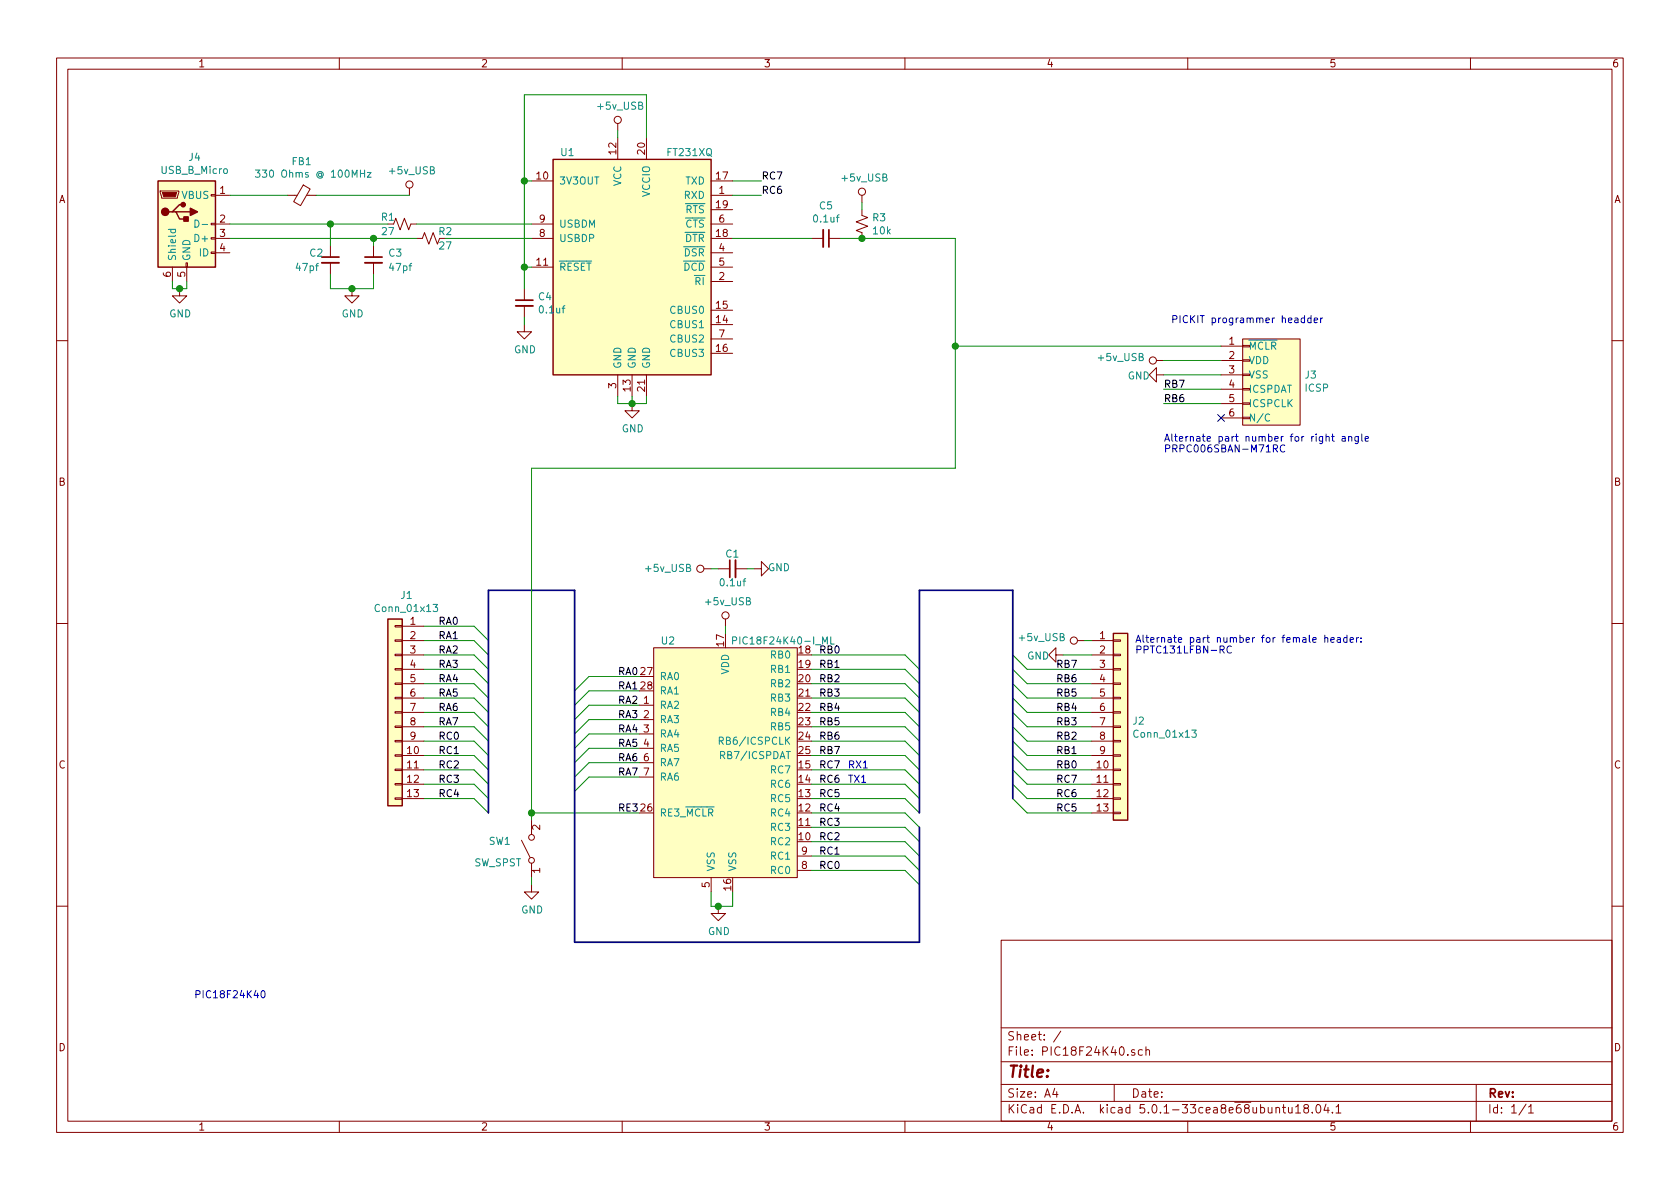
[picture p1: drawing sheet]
<svg xmlns="http://www.w3.org/2000/svg" width="297mm" height="210mm" viewBox="0 0 297 210" stroke-linecap="round" stroke-linejoin="round" font-family="sans-serif">
<g fill="none" stroke="#840000" stroke-width=".18">
<path d="M10 10.3h277v189.9h-277zM12 12.2h273v186.1h-273zM60 10.3v1.9M110 10.3v1.9M160 10.3v1.9M210 10.3v1.9M260 10.3v1.9M28.3 33.8h3.3v.2l-.2 1h-2.8zM37.3 39.5h.8v.2h-.8zM37.3 34.4h.8v.3h-.8zM38.1 34.5h2.5M38.1 39.6h2.5"/>
<path d="M50.8 34.5h1.8M53.6 32.7l1.2 .7-1.7 3-1.2-.7zM54.2 34.5h1.7M69.6 39.6l.4-1 .7 2 .8-2 .8 2 .3-1h1.1M72.4 33.3v1.2M94 32h3.8M94 39.6h3.8M109.2 21.8v1.3M109.2 24.4v3.8M114.3 24.4v3.8M125.7 34.5h3.8M125.7 32h3.8"/>
<path d="M125.7 37.1h3.8M125.7 39.6h3.8M152.4 37.1v1l1 .4-2 .7 2 .8-2 .8 1 .3v1.1M152.4 34.5v1.3M30.5 47.2v2.6M31.7 51v1.3h1.3l-1.3 1.3-1.2-1.3h1.2M32.9 46.5h.2v.7h-.2zM33 47.2v2.6M37.3 44.6h.8v.2h-.8zM37.3 42h.8v.3h-.8zM38.1 42.2h2.5M38.1 44.7h2.5"/>
<path d="M58.4 43.4v2.1M58.4 46.5v2M62.2 51v1.3h1.3l-1.3 1.3-1.2-1.3h1.2M66 43.4v2.1M66 46.5v2M73.7 42.2h1l.4-1.1 .7 2.1 .8-2.1 .7 2.1 .4-1M92.7 57.4v1.3h1.3l-1.3 1.2-1.3-1.2h1.3M92.7 51v2.1M92.7 54.1v2M94 47.2h3.8M94 42.2h3.8M125.7 47.2h3.8"/>
<path d="M125.7 57.4h3.8M125.7 54.9h3.8M125.7 42.2h3.8M125.7 49.8h3.8M125.7 44.7h3.8M125.7 59.9h3.8M143.5 42.2h2M146.6 42.2h2M219.7 59.9h10.2v15.3h-10.2zM10 60.2h2M109.2 66.3v3.8M111.8 71.4v1.2h1.2l-1.2 1.3-1.3-1.3h1.3"/>
<path d="M111.8 66.3v3.8M114.3 66.3v3.8M125.7 62.5h3.8M204.5 66.3v-1.3l-1.3 1.3 1.3 1.3v-1.3h1.2M204.5 63.7h1.2M215.9 61.2h3.8M215.9 63.7h3.8M215.9 66.3h3.8M215.9 68.8h3.8M215.9 71.4h3.8M215.9 73.9h3.8M219.7 73.8h1.3v.2h-1.3z"/>
<path d="M219.7 71.2h1.3v.3h-1.3zM219.7 68.7h1.3v.3h-1.3zM219.7 66.2h1.3v.2h-1.3zM219.7 63.6h1.3v.3h-1.3zM219.7 61.1h1.3v.2h-1.3zM285 60.2h2M10 110.3h2M69.8 118.2h1.3v.3h-1.3zM69.8 115.7h1.3v.2h-1.3zM69.8 113.2h1.3v.2h-1.3zM69.8 110.6h1.3v.3h-1.3zM71.1 110.7h3.8"/>
<path d="M71.1 113.3h3.8M71.1 115.8h3.8M71.1 118.4h3.8M115.6 114.5h25.4v40.7h-25.4zM124.5 100.6h1.2M127 100.6h2M128.3 109.5v1.2M130 100.6h2.1M133.3 100.6h1.3v-1.3l1.3 1.3-1.3 1.2v-1.2M186.7 115.8v-1.3l-1.3 1.3 1.3 1.3v-1.3h1.3M190.5 113.3h1.3M193 113.3h3.8"/>
<path d="M193 115.8h3.8M193 118.4h3.8M196.8 118.2h1.3v.3h-1.3zM196.8 115.7h1.3v.2h-1.3zM196.8 113.2h1.3v.2h-1.3zM285 110.3h2M69.8 138.6h1.3v.2h-1.3zM69.8 136h1.3v.3h-1.3zM69.8 133.5h1.3v.2h-1.3zM69.8 130.9h1.3v.3h-1.3zM69.8 128.4h1.3v.2h-1.3zM69.8 125.9h1.3v.2h-1.3z"/>
<path d="M69.8 123.3h1.3v.3h-1.3zM69.8 120.8h1.3v.2h-1.3zM71.1 133.6h3.8M71.1 136.1h3.8M71.1 138.7h3.8M71.1 120.9h3.8M71.1 123.4h3.8M71.1 126h3.8M71.1 128.5h3.8M71.1 131.1h3.8M113 124.7h2.6M113 127.2h2.6"/>
<path d="M113 129.8h2.6M113 132.3h2.6M113 134.9h2.6M113 137.4h2.6M193 133.6h3.8M193 136.1h3.8M193 138.7h3.8M193 120.9h3.8M193 123.4h3.8M193 126h3.8M193 128.5h3.8M193 131.1h3.8"/>
<path d="M196.8 138.6h1.3v.2h-1.3zM196.8 136h1.3v.3h-1.3zM196.8 133.5h1.3v.2h-1.3zM196.8 130.9h1.3v.3h-1.3zM196.8 128.4h1.3v.2h-1.3zM196.8 125.9h1.3v.2h-1.3zM196.8 123.3h1.3v.3h-1.3zM196.8 120.8h1.3v.2h-1.3zM69.8 141.1h1.3v.2h-1.3zM71.1 141.2h3.8M92.2 148.6l1.5 3M94 156.5v1.2h1.2l-1.2 1.3-1.3-1.3h1.3"/>
<path d="M94 145v2.6M94 152.6v2.6M125.7 155.2v2.5M141 153.9h2.5M141 151.4h2.5M193 141.2h3.8M193 143.8h3.8M196.8 143.6h1.3v.3h-1.3zM196.8 141.1h1.3v.2h-1.3zM10 160.2h2M127 160.3v1.2h1.3l-1.3 1.3-1.3-1.3h1.3M177 166.3h108v32h-108z"/>
<path d="M285 160.2h2M60 198.3v1.9M110 198.3v1.9M160 198.3v1.9M177 194.8h108M177 191.8h108M177 187.8h108M177 181.8h108M186.5 192.5l-.4 1h1M186.8 193v1M187.6 182.3l-1.3 2M197 191.8v3"/>
<path d="M200.6 185.7l-.3-.1-.2 .2v.2l.5 .2v.3h-.5M202 185.7l-.5-.1-.2 .3v.6l.2 .1 .5-.1M202.6 185.7l.2-.1 .4 .1 .1 .9M202.6 185.1v1.5M210 198.3v1.9M226.7 195.8h.6M226.9 195.3v1.3l.4 .2M227.8 195.8l.1 .9 .3 .1 .2-.1M228.4 195.8v1M229.1 195.8l.4-.5v1.5M229.1 196.8h.8M230.8 196l-.2-.2v-.3a.48 .48 0 0 1 .6-.1l.2 .2-.2 .3-.5 .1-.2 .3 .1 .4 .2 .1h.3l.3-.3v-.2l-.3-.3"/>
<path d="M232 196.7v.1M232.9 195.4l.1-.1a.8 .8 0 0 1 .5 .8 .8 .8 0 0 1-.5 .7 1 1 0 0 1-.1-1.4zM234.4 195.2l-.3 1.1h.9M234.8 195.8v1M235.6 196.7v.1M236.2 195.8l.5-.5v1.5M236.2 196.8h.9M260 198.3v1.9M261 191.8v6.5M269.8 195.2l-1.2 2M270.3 195.8l.4-.5v1.5M270.3 196.8h.8"/>
<circle cx="72.4" cy="32.6" r=".63"/>
<circle cx="109.2" cy="21.2" r=".63"/>
<circle cx="152.4" cy="33.9" r=".63"/>
<circle cx="203.8" cy="63.7" r=".63"/>
<circle cx="123.8" cy="100.6" r=".63"/>
<circle cx="128.3" cy="108.8" r=".63"/>
<circle cx="189.9" cy="113.3" r=".63"/>
<circle cx="94" cy="152.1" r=".51"/>
<circle cx="94" cy="148.1" r=".51"/>
</g>
<g fill="#ffffc2" stroke="#ffffc2" stroke-width=".18">
<path d="M115.6 114.5h25.4v40.7h-25.4z"/>
<path d="M219.7 59.9h10.2v15.3h-10.2z"/>
<path d="M68.6 109.5h2.5v33h-2.5z"/>
<path d="M196.8 112h2.6v33h-2.6z"/>
<path d="M97.8 28.2h27.9v38.1h-27.9z"/>
<path d="M27.9 32h10.2v15.2h-10.2z"/>
</g>
<g fill="none" stroke="#008484" stroke-width=".18">
<path d="M34.5 38.9a.64 .64 0 0 1 .7 .6 .64 .64 0 0 1-.7 .7zM35.7 39.7h1M45.2 30.1h.7l-.4 .5 .4 .1v.5l-.2 .1-.5-.1M64.9 30.5h.7l-.7 .8h.7M29.8 40.6h1.2M30.3 40.6l-.1 .3 .2 .3 .6-.1v-.5M224.5 73.3a.6 .6 0 0 0-.9 .4 .6 .6 0 0 0 .6 .8l.3-.2M76.6 106.9h.8l-.4 .5 .3 .1v.6h-.5l-.2-.1M129.5 113.3l.7-.1v-.5l-.2-.1h-.5v1.3M146.9 112.6v1.3h.6M127.2 131l.6-.1v-.4l-.1-.2h-.5v1.3M127.4 133.5h.6l.1-.2v-.3l-.2-.1h-.5v1.3"/>
<path d="M127.5 131l.4 .6M210.7 129.1h.8l-.4 .5 .4 .1-.1 .6-.5 .1-.2-.2"/>
</g>
<path d="M86.4 143.8v-39.4h15.2v62.2h61v-20.3M179.1 141.2v-36.8h-16.5v39.4" fill="none" stroke="#000084" stroke-width=".3"/>
<g fill="none" stroke="#008400" stroke-width=".18">
<path d="M40.6 39.6h28M40.6 34.5h10.2M55.9 34.5h16.5M58.4 39.6v3.8M73.7 39.6h20.3M92.7 32h1.3M109.2 23.1v1.3M114.3 24.4v-7.6h-21.6v34.2M129.5 32h5.1M129.5 34.5h5.1M152.4 35.8v1.3M30.5 49.8v1.2h2.5v-1.2"/>
<path d="M40.6 42.2h33.1M58.4 48.5v2.5h7.6v-2.5M66 42.2v1.2M78.7 42.2h15.3M92.7 56.1v1.3M92.7 47.2h1.3M129.5 42.2h14M148.6 42.2h20.3v40.6h-74.9v62.2M109.2 70.1v1.3h5.1v-1.3M111.8 70.1v1.3M168.9 61.2h47M205.7 66.3h10.2"/>
<path d="M205.7 68.8h10.2M205.7 71.4h10.2M205.7 63.7h10.2M74.9 115.8h8.9l2.6 2.6M74.9 118.4h8.9l2.6 2.5M74.9 110.7h8.9l2.6 2.6M74.9 113.3h8.9l2.6 2.5M113 119.6h-8.9l-2.5 2.6M125.7 100.6h1.3M128.3 110.7v1.3M132.1 100.6h1.2M143.5 115.8h16.5l2.6 2.6"/>
<path d="M143.5 118.4h16.5l2.6 2.5M179.1 115.8l2.5 2.6h11.4M179.1 118.4l2.5 2.5h11.4M188 115.8h5M191.8 113.3h1.2M74.9 120.9h8.9l2.6 2.5M74.9 123.4h8.9l2.6 2.6M74.9 126h8.9l2.6 2.5M74.9 128.5h8.9l2.6 2.6M74.9 131.1h8.9l2.6 2.5M74.9 133.6h8.9l2.6 2.5M74.9 136.1h8.9l2.6 2.6"/>
<path d="M74.9 138.7h8.9l2.6 2.5M113 122.2h-8.9l-2.5 2.5M113 124.7h-8.9l-2.5 2.5M113 127.2h-8.9l-2.5 2.6M113 129.8h-8.9l-2.5 2.5M113 132.3h-8.9l-2.5 2.6M113 134.9h-8.9l-2.5 2.5M113 137.4h-8.9l-2.5 2.5M143.5 120.9h16.5l2.6 2.5M143.5 123.4h16.5l2.6 2.6M143.5 126h16.5l2.6 2.5M143.5 128.5h16.5l2.6 2.6"/>
<path d="M143.5 131.1h16.5l2.6 2.5M143.5 133.6h16.5l2.6 2.5M143.5 136.1h16.5l2.6 2.6M143.5 138.7h16.5l2.6 2.5M179.1 120.9l2.5 2.5h11.4M179.1 123.4l2.5 2.6h11.4M179.1 126l2.5 2.5h11.4M179.1 128.5l2.5 2.6h11.4M179.1 131.1l2.5 2.5h11.4M179.1 133.6l2.5 2.5h11.4M179.1 136.1l2.5 2.6h11.4M179.1 138.7l2.5 2.5h11.4"/>
<path d="M74.9 141.2h8.9l2.6 2.6M94 143.8h19M94 155.2v1.3M125.7 157.7v2.6h3.8v-2.6M143.5 141.2h16.5l2.6 2.6M143.5 143.8h16.5l2.6 2.5M143.5 146.3h16.5l2.6 2.5M143.5 148.8h16.5l2.6 2.6M143.5 151.4h16.5l2.6 2.5M143.5 153.9h16.5l2.6 2.6M179.1 141.2l2.5 2.6h11.4"/>
</g>
<path d="M215.3 73.3l1.2 1.2M216.5 73.3l-1.2 1.2" fill="none" stroke="#000084" stroke-width=".18"/>
<path d="M27.9 32h10.2v15.2h-10.2zM30.5 37.5h.6l.6 1.2h1.3M31.1 37.5h2.6M32.4 36.2h-.7l-1.2 1.3h-.7M97.8 28.2h27.9v38.1h-27.9zM68.6 109.5h2.5v33h-2.5zM196.8 112h2.6v33h-2.6z" fill="none" stroke="#840000" stroke-width=".25"/>
<g fill="#008400" stroke="#008400" stroke-width=".25">
<circle cx="127" cy="160.3" r=".51"/>
<circle cx="111.8" cy="71.4" r=".51"/>
<circle cx="62.2" cy="51" r=".51"/>
<circle cx="152.4" cy="42.2" r=".51"/>
<circle cx="58.4" cy="39.6" r=".51"/>
<circle cx="66" cy="42.2" r=".51"/>
<circle cx="31.8" cy="51" r=".51"/>
<circle cx="92.7" cy="47.2" r=".51"/>
<circle cx="92.7" cy="32" r=".51"/>
<circle cx="168.9" cy="61.2" r=".51"/>
<circle cx="94" cy="143.8" r=".51"/>
</g>
<path d="M56.9 46.5h3M64.5 46.5h3.1M91.2 54.1h3M145.5 40.6v3.1M130 99.1v3" fill="none" stroke="#840000" stroke-width=".33"/>
<path d="M56.9 45.5h3M64.5 45.5h3.1M91.2 53.1h3M146.6 40.6v3.1M129 99.1v3" fill="none" stroke="#840000" stroke-width=".3"/>
<g fill="#840000" stroke="#840000" stroke-width=".25">
<path d="M32.5 38.3h.8v.8h-.8z"/>
<path d="M33.7 36.8l1.2 .7-1.2 .6z"/>
<circle cx="29.2" cy="37.5" r=".63"/>
<circle cx="32.4" cy="36.2" r=".38"/>
</g>
<path d="M28.7 34h2.5l-.2 .8h-2z" fill="#840000" stroke="#840000" stroke-width=".18"/>
<g fill="none" stroke="#0000c2" stroke-width=".18">
<path d="M230.7 56.3l-.4-.1-.3 .3 .2 .5h.5M230.7 55.8v1.3M231.8 56.3l-.4-.1-.2 .3 .1 .5h.5M231.8 55.8v1.3M232.4 56.6l.6-.1-.1-.2-.4-.1-.1 .2v.6h.5M233.5 56.2v.9M233.9 56.2l-.4 .3M225.1 79.3l.7-.1v-.4l-.7-.1v1.2M225.5 79.3l.4 .6M227.2 78.8a.6 .6 0 0 0-.9 .4 .6 .6 0 0 0 .6 .7l.3-.1M234.5 77.3l.1-.1h.3l.1 .8M235.4 77.2h.5"/>
<path d="M235.6 76.8v1l.3 .2M237.3 77.2h.5v.8M237.8 77.5h-.4l-.1 .2v.3h.5M238.5 77.3l.1-.1h.3l.1 .8M238.5 77.2v.8M240.2 77.2l-.1 1.1-.2 .2-.3-.1M240.2 77.2h-.4l-.3 .2 .2 .6h.5M240.8 76.8v1l.1 .2M241.4 77.6l.6-.1-.1-.3h-.3l-.2 .2v.6h.5M217.7 114.3a.51 .51 0 0 0-.6 0 .51 .51 0 0 0-.2 .7 .46 .46 0 0 0 .3 .4 .46 .46 0 0 0 .5 0M234.2 112.9l.2-.2 .3 .1 .1 .8M234.2 112.3v1.3"/>
<path d="M235.3 113.2l.6-.2v-.2l-.4-.1-.2 .2 .1 .6h.5M236.5 112.8h.5v.8M237 113l-.4 .1-.2 .2 .2 .3 .4-.1M238.2 112.8l-.4-.1-.2 .3 .1 .5h.5M238.2 112.3v1.3M238.7 113.2l.6-.2-.1-.2-.3-.1-.2 .2 .1 .6h.4M239.9 112.7v.9M240.2 112.7l-.3 .3M240.6 113.5v.1M240.6 112.8v.1M46.3 175.3l.2-.1a.69 .69 0 0 1 .4 .6 .69 .69 0 0 1-.4 .6l-.3-.2v-.2z"/>
</g>
<text font-size="2.8" fill="#840000" x="178" y="190.5">Title:</text>
<g font-size="2.1" fill="#840000">
<text x="178" y="184">Sheet: /</text>
<text x="178" y="186.7">File: PIC18F24K40.sch</text>
<text x="178" y="196.9">KiCad E.D.A. kicad 5.0.1-33cea8e68ubuntu18.04.1</text>
<text x="178" y="194.1">Size: A4</text>
<text x="200" y="194.1">Date:</text>
<text x="263" y="194.1">Rev:</text>
<text x="263" y="196.9">Id: 1/1</text>
</g>
<g font-size="1.8" fill="#840000">
<text x="35" y="11.9">1</text>
<text x="85" y="11.9">2</text>
<text x="135" y="11.9">3</text>
<text x="185" y="11.9">4</text>
<text x="235" y="11.9">5</text>
<text x="285" y="11.9">6</text>
<text x="109" y="27.2" transform="rotate(-90 109 27.2)">12</text>
<text x="114" y="27.2" transform="rotate(-90 114 27.2)">20</text>
<text x="10.4" y="35.9">A</text>
<text x="38.9" y="34.3">1</text>
<text x="94.9" y="31.7">10</text>
<text x="126.7" y="31.7">17</text>
<text x="127.2" y="34.3">1</text>
<text x="285.4" y="35.9">A</text>
<text x="38.9" y="39.4">2</text>
<text x="38.9" y="41.9">3</text>
<text x="95.4" y="41.9">8</text>
<text x="95.4" y="39.4">9</text>
<text x="126.7" y="41.9">18</text>
<text x="126.7" y="36.8">19</text>
<text x="127.2" y="39.4">6</text>
<text x="38.9" y="44.4">4</text>
<text x="94.9" y="47">11</text>
<text x="127.2" y="44.4">4</text>
<text x="127.2" y="47">5</text>
<text x="30.2" y="49" transform="rotate(-90 30.2 49)">6</text>
<text x="32.8" y="49" transform="rotate(-90 32.8 49)">5</text>
<text x="127.2" y="49.5">2</text>
<text x="126.7" y="57.1">14</text>
<text x="126.7" y="54.6">15</text>
<text x="127.2" y="59.7">7</text>
<text x="126.7" y="62.2">16</text>
<text x="217.3" y="61">1</text>
<text x="217.3" y="63.5">2</text>
<text x="109" y="68.7" transform="rotate(-90 109 68.7)">3</text>
<text x="111.5" y="69.2" transform="rotate(-90 111.5 69.2)">13</text>
<text x="114" y="69.2" transform="rotate(-90 114 69.2)">21</text>
<text x="217.3" y="66">3</text>
<text x="217.3" y="68.6">4</text>
<text x="217.3" y="71.1">5</text>
<text x="217.3" y="73.7">6</text>
<text x="10.4" y="85.9">B</text>
<text x="285.4" y="85.9">B</text>
<text x="72.5" y="110.5">1</text>
<text x="72.5" y="113">2</text>
<text x="194.5" y="113">1</text>
<text x="72.5" y="115.6">3</text>
<text x="72.5" y="118.1">4</text>
<text x="113.3" y="119.4">27</text>
<text x="128" y="114.2" transform="rotate(-90 128 114.2)">17</text>
<text x="141.3" y="115.6">18</text>
<text x="141.3" y="118.1">19</text>
<text x="194.5" y="115.6">2</text>
<text x="194.5" y="118.1">3</text>
<text x="72.5" y="120.6">5</text>
<text x="72.5" y="123.2">6</text>
<text x="72.5" y="125.7">7</text>
<text x="113.3" y="121.9">28</text>
<text x="113.8" y="124.5">1</text>
<text x="141.3" y="120.6">20</text>
<text x="141.3" y="123.2">21</text>
<text x="141.3" y="125.7">22</text>
<text x="194.5" y="120.6">4</text>
<text x="194.5" y="123.2">5</text>
<text x="194.5" y="125.7">6</text>
<text x="72.5" y="128.3">8</text>
<text x="72.5" y="130.8">9</text>
<text x="113.8" y="127">2</text>
<text x="113.8" y="129.5">3</text>
<text x="141.3" y="128.3">23</text>
<text x="141.3" y="130.8">24</text>
<text x="194.5" y="128.3">7</text>
<text x="194.5" y="130.8">8</text>
<text x="10.4" y="135.9">C</text>
<text x="72.1" y="133.3">10</text>
<text x="72.1" y="135.9">11</text>
<text x="113.8" y="132.1">4</text>
<text x="113.8" y="134.6">6</text>
<text x="113.8" y="137.2">7</text>
<text x="141.3" y="135.9">15</text>
<text x="141.3" y="133.3">25</text>
<text x="194" y="135.9">10</text>
<text x="194.5" y="133.3">9</text>
<text x="285.4" y="135.9">C</text>
<text x="72.1" y="138.4">12</text>
<text x="72.1" y="141">13</text>
<text x="113.3" y="143.5">26</text>
<text x="141.3" y="143.5">12</text>
<text x="141.3" y="141">13</text>
<text x="141.3" y="138.4">14</text>
<text x="194" y="138.4">11</text>
<text x="194" y="141">12</text>
<text x="194" y="143.5">13</text>
<text x="95.5" y="146.8" transform="rotate(-90 95.5 146.8)">2</text>
<text x="141.3" y="148.6">10</text>
<text x="141.3" y="146">11</text>
<text x="95.5" y="154.4" transform="rotate(-90 95.5 154.4)">1</text>
<text x="141.8" y="153.7">8</text>
<text x="141.8" y="151.1">9</text>
<text x="125.5" y="156.9" transform="rotate(-90 125.5 156.9)">5</text>
<text x="129.3" y="157.4" transform="rotate(-90 129.3 157.4)">16</text>
<text x="10.4" y="185.9">D</text>
<text x="285.4" y="185.9">D</text>
<text x="35" y="199.9">1</text>
<text x="85" y="199.9">2</text>
<text x="135" y="199.9">3</text>
<text x="185" y="199.9">4</text>
<text x="235" y="199.9">5</text>
<text x="285" y="199.9">6</text>
</g>
<g font-size="1.8" fill="#008484">
<text x="105.8" y="19.4">+5v_USB</text>
<text x="33.5" y="28.4">J4</text>
<text x="51.7" y="29.2">FB1</text>
<text x="99.2" y="27.6">U1</text>
<text x="118.1" y="27.6">FT231XQ</text>
<text x="28.6" y="30.8">USB_B_Micro</text>
<text x="32.2" y="35.2">VBUS</text>
<text x="46.8" y="31.4">330 Ohms @ 100MHz</text>
<text x="69" y="30.8">+5v_USB</text>
<text x="98.8" y="32.6">3V3OUT</text>
<text x="109.9" y="32.9" transform="rotate(-90 109.9 32.9)">VCC</text>
<text x="114.9" y="34.8" transform="rotate(-90 114.9 34.8)">VCCIO</text>
<text x="121" y="35.2">RXD</text>
<text x="121.2" y="32.6">TXD</text>
<text x="149" y="32.1">+5v_USB</text>
<text x="67.5" y="39">R1</text>
<text x="67.6" y="41.6">27</text>
<text x="77.6" y="41.6">R2</text>
<text x="98.8" y="40.3">USBDM</text>
<text x="121.2" y="37.7">RTS</text>
<text x="121.2" y="40.3">CTS</text>
<text x="144" y="39.3">0.1uf</text>
<text x="144.9" y="37">C5</text>
<text x="154.3" y="39.1">R3</text>
<text x="154.5" y="41.4">10k</text>
<text x="31.1" y="46.2" transform="rotate(-90 31.1 46.2)">Shield</text>
<text x="33.7" y="46.2" transform="rotate(-90 33.7 46.2)">GND</text>
<text x="34.8" y="42.8">D+</text>
<text x="35.3" y="45.3">ID</text>
<text x="52.5" y="47.9">47pf</text>
<text x="54.8" y="45.4">C2</text>
<text x="68.8" y="45.4">C3</text>
<text x="69" y="47.9">47pf</text>
<text x="77.8" y="44.1">27</text>
<text x="98.8" y="47.9">RESET</text>
<text x="98.8" y="42.8">USBDP</text>
<text x="120.9" y="47.9">DCD</text>
<text x="121" y="45.3">DSR</text>
<text x="121.1" y="42.8">DTR</text>
<text x="95.2" y="53.1">C4</text>
<text x="122.9" y="50.4">RI</text>
<text x="29.9" y="56.1">GND</text>
<text x="60.4" y="56.1">GND</text>
<text x="95.5" y="55.4">0.1uf</text>
<text x="118.7" y="58">CBUS1</text>
<text x="118.7" y="55.5">CBUS0</text>
<text x="90.9" y="62.5">GND</text>
<text x="109.9" y="65.3" transform="rotate(-90 109.9 65.3)">GND</text>
<text x="112.4" y="65.3" transform="rotate(-90 112.4 65.3)">GND</text>
<text x="114.9" y="65.3" transform="rotate(-90 114.9 65.3)">GND</text>
<text x="118.7" y="63.1">CBUS3</text>
<text x="118.7" y="60.6">CBUS2</text>
<text x="194.3" y="63.8">+5v_USB</text>
<text x="220.7" y="61.8">MCLR</text>
<text x="220.7" y="64.4">VDD</text>
<text x="199.4" y="67.1">GND</text>
<text x="220.7" y="66.9">VSS</text>
<text x="220.7" y="69.5">ICSPDAT</text>
<text x="230.8" y="69.3">ICSP</text>
<text x="230.8" y="66.9">J3</text>
<text x="109.9" y="76.4">GND</text>
<text x="220.7" y="72">ICSPCLK</text>
<text x="220.7" y="74.5">N/C</text>
<text x="114.2" y="101.1">+5v_USB</text>
<text x="128.4" y="98.6">C1</text>
<text x="135.8" y="101">GND</text>
<text x="70.9" y="105.9">J1</text>
<text x="124.8" y="107">+5v_USB</text>
<text x="127.5" y="103.7">0.1uf</text>
<text x="66.6" y="108.2">Conn_01x13</text>
<text x="117" y="114">U2</text>
<text x="130.5" y="114">PIC18F24K40-I_ML</text>
<text x="180.3" y="113.4">+5v_USB</text>
<text x="128.9" y="119.3" transform="rotate(-90 128.9 119.3)">VDD</text>
<text x="136.4" y="116.5">RB0</text>
<text x="136.4" y="119">RB1</text>
<text x="181.6" y="116.6">GND</text>
<text x="116.6" y="125.3">RA2</text>
<text x="116.6" y="120.3">RA0</text>
<text x="116.6" y="122.8">RA1</text>
<text x="136.4" y="121.5">RB2</text>
<text x="136.4" y="124.1">RB3</text>
<text x="116.6" y="127.9">RA3</text>
<text x="116.6" y="130.4">RA4</text>
<text x="128.2" y="131.7">RB6/ICSPCLK</text>
<text x="136.4" y="126.6">RB4</text>
<text x="136.4" y="129.2">RB5</text>
<text x="200.4" y="128.1">J2</text>
<text x="200.8" y="130.4">Conn_01x13</text>
<text x="116.6" y="133">RA5</text>
<text x="116.6" y="135.5">RA7</text>
<text x="128.2" y="134.2">RB7/ICSPDAT</text>
<text x="136.4" y="136.8">RC7</text>
<text x="116.6" y="138">RA6</text>
<text x="136.4" y="141.9">RC5</text>
<text x="136.4" y="139.3">RC6</text>
<text x="86.5" y="149.4">SW1</text>
<text x="116.6" y="144.4">RE3_MCLR</text>
<text x="136.4" y="149.5">RC2</text>
<text x="136.4" y="146.9">RC3</text>
<text x="136.4" y="144.4">RC4</text>
<text x="83.8" y="153.2">SW_SPST</text>
<text x="126.4" y="154.2" transform="rotate(-90 126.4 154.2)">VSS</text>
<text x="130.2" y="154.2" transform="rotate(-90 130.2 154.2)">VSS</text>
<text x="136.4" y="154.6">RC0</text>
<text x="136.4" y="152">RC1</text>
<text x="92.2" y="161.5">GND</text>
<text x="125.2" y="165.3">GND</text>
</g>
<g font-size="1.8">
<text x="134.6" y="31.7">RC7</text>
<text x="134.6" y="34.3">RC6</text>
<text x="205.7" y="71.1">RB6</text>
<text x="205.7" y="68.6">RB7</text>
<text x="77.5" y="110.5">RA0</text>
<text x="77.5" y="113">RA1</text>
<text x="77.5" y="115.6">RA2</text>
<text x="77.5" y="118.1">RA3</text>
<text x="109.2" y="119.4">RA0</text>
<text x="144.8" y="115.6">RB0</text>
<text x="144.8" y="118.1">RB1</text>
<text x="186.7" y="118.1">RB7</text>
<text x="77.5" y="120.6">RA4</text>
<text x="77.5" y="123.2">RA5</text>
<text x="77.5" y="125.7">RA6</text>
<text x="109.2" y="121.9">RA1</text>
<text x="109.2" y="124.5">RA2</text>
<text x="144.8" y="120.6">RB2</text>
<text x="144.8" y="123.2">RB3</text>
<text x="144.8" y="125.7">RB4</text>
<text x="186.7" y="125.7">RB4</text>
<text x="186.7" y="123.2">RB5</text>
<text x="186.7" y="120.6">RB6</text>
<text x="77.5" y="128.3">RA7</text>
<text x="77.5" y="130.8">RC0</text>
<text x="109.2" y="127">RA3</text>
<text x="109.2" y="129.5">RA4</text>
<text x="144.8" y="128.3">RB5</text>
<text x="144.8" y="130.8">RB6</text>
<text x="186.7" y="130.8">RB2</text>
<text x="186.7" y="128.3">RB3</text>
<text x="77.5" y="133.3">RC1</text>
<text x="77.5" y="135.9">RC2</text>
<text x="109.2" y="132.1">RA5</text>
<text x="109.2" y="134.6">RA6</text>
<text x="109.2" y="137.2">RA7</text>
<text x="144.8" y="133.3">RB7</text>
<text x="144.8" y="135.9">RC7</text>
<text x="186.7" y="135.9">RB0</text>
<text x="186.7" y="133.3">RB1</text>
<text x="77.5" y="138.4">RC3</text>
<text x="77.5" y="141">RC4</text>
<text x="109.2" y="143.5">RE3</text>
<text x="144.8" y="143.5">RC4</text>
<text x="144.8" y="141">RC5</text>
<text x="144.8" y="138.4">RC6</text>
<text x="186.7" y="143.5">RC5</text>
<text x="186.7" y="141">RC6</text>
<text x="186.7" y="138.4">RC7</text>
<text x="144.8" y="148.6">RC2</text>
<text x="144.8" y="146">RC3</text>
<text x="144.8" y="153.7">RC0</text>
<text x="144.8" y="151.1">RC1</text>
</g>
<g font-size="1.8" fill="#0000c2">
<text x="207" y="57.1">PICKIT programmer headder</text>
<text x="205.7" y="78.1">Alternate part number for right angle</text>
<text x="205.7" y="80">PRPC006SBAN-M71RC</text>
<text x="200.7" y="113.7">Alternate part number for female header:</text>
<text x="200.7" y="115.6">PPTC131LFBN-RC</text>
<text x="149.9" y="135.9">RX1</text>
<text x="149.9" y="138.4">TX1</text>
<text x="34.3" y="176.5">PIC18F24K40</text>
</g>
</svg>
